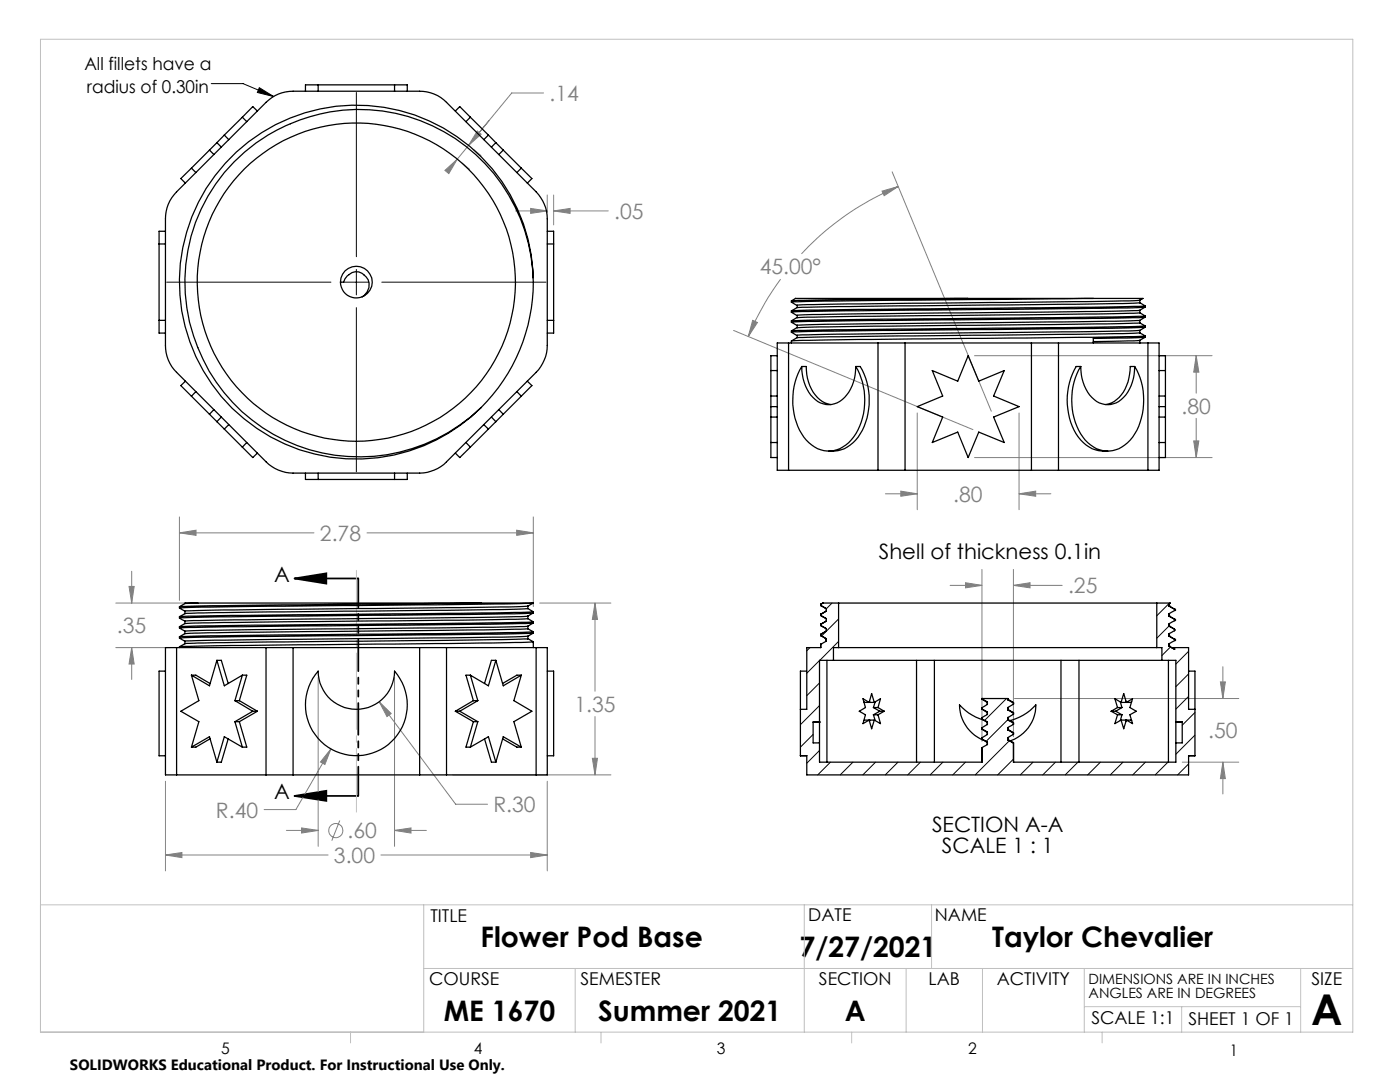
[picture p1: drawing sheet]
<svg xmlns="http://www.w3.org/2000/svg" width="279mm" height="216mm" viewBox="0 0 279 216" stroke-linecap="round" stroke-linejoin="round" font-family="sans-serif">
<g fill="none" stroke="#808080" stroke-width=".2">
<path d="M108.5 18.6h-6.4l-10.8 13.2M88.8 34l2.5-2.2-1.7 2.8zM92.3 32.6l1.4 1.2M94.5 29.8l1.5 1.2M95.2 26.1l.8 .7-2.5 2.2zM109.2 38.9v3.5M110.5 38.9v6M176 38.1l3.2-.9-2.7 1.9zM178 34.3l19.8 47.8M179.2 37.2a55.2 55.2 0 0 0-19.3 13.5M102.9 42.1h6.3M105.9 41.6l3.3 .5-3.3 .5z"/>
<path d="M110.5 42.1l3.3-.5v1zM110.5 42.1h10.9M155.8 55.7a56.1 56.1 0 0 0-6.5 11.5M146.4 65.9l47.8 19.8M150.2 63.9l1 .4-1.9 2.9zM194.5 71h47.4M238.7 71l.6 3.3h-1.1zM238.7 71v7.5M176.7 98.5h6.4M179.8 98l3.3 .5-3.3 .5zM183.1 82.4v19.3M194.5 91.3h47.4"/>
<path d="M203.4 98.5l3.3-.5v1zM203.4 82.4v19.3M203.4 98.5h6.3M238.2 88h1.1l-.6 3.3zM238.7 83.5v7.8M25.8 117h1l-.5 3.3zM26.3 114v6.3M35.8 106.3l3.3-.5v1zM35.8 103.2v16.6M35.8 106.3h26.9M73.2 106.3h33.2M103.1 105.8l3.3 .5-3.3 .5z"/>
<path d="M106.4 103.2v17.8M189.6 116.8h6.4M192.7 116.3l3.3 .5-3.3 .5zM196 113.6v34.3M202.2 116.8l3.4-.5v1zM202.2 113.6v33.4M202.2 116.8h9.8M23.1 120.3h15.1M23.1 129.2h10.9M26.3 129.2l.5 3.3h-1zM26.3 129.2v6.4M63.5 135.2v33.7"/>
<path d="M78.7 135.2v33.7M107.7 120.3h14.2M118.7 120.3l.5 3.3h-1zM118.7 120.3v17.6M202.5 139.4h44.7M243.6 136.1h.9l-.4 3.3zM244.1 133v6.4M33 155.9v17.9M66 149.4l-1.2 3.1-.8-.5zM66 149.4l-6.9 12.1h-6.4M75.7 140l2.4 2.4-.9 .6zM75.7 140l15.2 20.5h6.4"/>
<path d="M90.4 154.6h31.5M109.2 155.9v17.9M118.2 151.3h1l-.5 3.3zM118.7 143v11.6M235.9 152.1h11.3M244.1 152.1l.4 3.3h-.9zM244.1 152.1v6.3M33 170.6l3.3-.5v1zM33 170.6h32.5M57.1 165.7h6.4M60.2 165.2l3.3 .5-3.3 .5zM67.8 163.7l-1.6 4"/>
<path d="M76 170.6h33.2M78.7 165.7l3.3-.5v1zM78.7 165.7h6.4M105.9 170.1l3.3 .5-3.3 .5z"/>
<circle cx="67" cy="165.7" r="1.41"/>
</g>
<path d="M42.2 16.7h6.3l6.1 2.6M51.8 17.5l2.8 1.8-3.2-.8zM71.1 18.5v32.7M33.3 56.3h32.7M68.6 56.3h5.1M71.1 53.8v5M76.2 56.3h32.8M71.1 61.4v32.8" fill="none" stroke="#000" stroke-width=".2"/>
<path d="M58.8 115.4h12.7M58.8 115.4l6.3-1v2.1zM58.8 158.8h12.7M58.8 158.8l6.3-1v2z" fill="none" stroke="#000" stroke-width=".35"/>
<path d="M71.5 115.4v43.4" fill="none" stroke="#000" stroke-width=".35" stroke-dasharray="6.3 1.3 1.3 1.3 1.3 1.3" stroke-dashoffset=".5"/>
<path d="M71.1 113.8v48.2" fill="none" stroke="#c0c0c0" stroke-width=".2" stroke-dasharray="15.2 1.3 1.3 1.3" stroke-dashoffset="2.6"/>
<g fill="none" stroke="#c0c0c0" stroke-width=".2">
<path d="M8.1 7.8h261.9v198.2h-261.9zM8.1 180.6h261.9M84.6 180.6v25.4M84.6 193.3h185.4M114.8 193.3v12.7M160.5 180.6v25.4M180.8 193.3v12.7M185.9 180.6v12.7M196.1 193.3v12.7M216.4 193.3v12.7M259.6 193.3v12.7M70 206v2.1"/>
<path d="M119.9 206v2.1M170 206v2.1M216.4 200.9h43.2M220 206v2.1M235.8 200.9v5.1"/>
</g>
<g fill="#000">
<path d="M51.8 17.5l2.8 1.8-3.2-.8z"/>
<path d="M58.8 115.4l6.3-1v2.1zM58.8 158.8l6.3-1v2z"/>
</g>
<path d="M33 170.6l3.3-.5v1zM105.9 170.1l3.3 .5-3.3 .5zM35.8 106.3l3.3-.5v1zM103.1 105.8l3.3 .5-3.3 .5zM75.7 140l1.5 3 .9-.6zM66 149.4l-2 2.6 .8 .5zM60.2 165.2l3.3 .5-3.3 .5zM78.7 165.7l3.3-.5v1zM118.7 120.3l.5 3.3h-1zM118.2 151.3h1l-.5 3.3zM25.8 117h1l-.5 3.3zM26.3 129.2l.5 3.3h-1zM192.7 116.3l3.3 .5-3.3 .5zM202.2 116.8l3.4-.5v1zM243.6 136.1h.9l-.4 3.3zM244.1 152.1l.4 3.3h-.9zM95.2 26.1l.8 .7-2.5 2.2zM88.8 34l2.5-2.2-1.7 2.8zM110.5 42.1l3.3-.5v1zM105.9 41.6l3.3 .5-3.3 .5zM238.7 71l.6 3.3h-1.1zM238.2 88h1.1l-.6 3.3zM179.8 98l3.3 .5-3.3 .5zM203.4 98.5l3.3-.5v1zM176 38.1l3.2-.9-2.7 1.9zM150.2 63.9l1 .4-1.9 2.9z" fill="#808080"/>
<g fill="none" stroke="#000" stroke-width=".25">
<path d="M63.5 16.9h-2.5v1.3M63.5 16.9h15.2M63.5 16.9v1.3M78.7 16.9h2.6v1.3M78.7 16.9v1.3M38.2 33.5l.9 .9M38.2 33.5l-2.1 2.1 .9 .9M41.8 30l.9 .8M43.3 28.5l.9 .9M43.3 28.5l-5.1 5M44.8 27l.8 .9M44.8 27l-1.5 1.5"/>
<path d="M46.7 32.3a34.8 34.8 0 0 1 50.3 .6 34.8 34.8 0 0 1-3 50.2 34.8 34.8 0 0 1-47.7-3 34.8 34.8 0 0 1 .4-47.8zM48.4 23.4l.8 .9M48.4 23.4l-3.6 3.6M51.4 22.2l-1-.9-2 2.1M53.1 20.4a7.5 7.5 0 0 1 5.4-2.2h25.2a7.5 7.5 0 0 1 5.4 2.2l17.9 17.9a7.9 7.9 0 0 1 2.2 5.4v25.2a7.9 7.9 0 0 1-2.2 5.4l-17.9 17.8a7.7 7.7 0 0 1-5.4 2.3h-25.2a7.7 7.7 0 0 1-5.4-2.3l-17.9-17.8a7.5 7.5 0 0 1-2.2-5.4v-25.2a7.5 7.5 0 0 1 2.2-5.4zM90.9 22.2l.9-.9 2.1 2.1M93.9 23.4l-.9 .9M93.9 23.4l3.6 3.6M97.5 27l-.9 .9M97.5 27l1.5 1.5M99 28.5l-.9 .9M99 28.5l5 5"/>
<path d="M100.4 30l-.8 .8M104 33.5l-.8 .9M104 33.5l2.2 2.1-1 .9M31.8 48.7v15.2M31.8 48.7h1.2M33 46.1h-1.2v2.6M67.9 56.3a3.2 3.2 0 0 1 4.9-2.7 3.2 3.2 0 0 1-.4 5.6M67.9 56.3h.7a2.53 2.53 0 0 1 1.9-2 2.53 2.53 0 0 1 2.6 1 2.63 2.63 0 0 1-.2 3.5 2.63 2.63 0 0 1-3.6 .1 3.3 3.3 0 0 1-1.4-2.6zM106.4 55.4a35.3 35.3 0 0 0-45.1-33 35.3 35.3 0 0 0-20.6 51.9 35.3 35.3 0 0 0 55.3 7M109.2 46.1h1.3v2.6M109.2 48.7h1.3M110.5 48.7v15.2"/>
<path d="M158.8 59.5l-.9 .5M158.8 59.5h34.3M193.1 59.5l-24 .3-11.2 .2M193.1 59.5h25.1M218.2 59.5h9.9l-.6 .4v.5M218.2 59.5l-53.7 .6-6.6 .2M227.4 59.9l-10.5 .3-55.8 .6-2 .1v.5l8.2-.2 47.2-.5 13-.3M31.8 63.9v2.6h1.2M31.8 63.9h1.2M37 76.1l-.9 .8 7.2 7.2M39.1 78.1l-.9 1M103.2 78.1l.8 1"/>
<path d="M105.2 76.1l1 .8-12.3 12.3M109.2 63.9h1.3M110.5 63.9v2.6h-1.3M153.8 79h1.3M153.8 73.9h1.3M155.1 71h-1.3v20.3h1.3M157.4 68.4h-2.3v25.4h2.3M157.4 68.4h17.8M157.4 68.4v25.4M157.9 62.3l1.1 .6M157.9 64.3l1.1 .6M157.9 66.3l1.1 .6"/>
<path d="M157.9 60.3l1.1 .6M157.9 60v.3M157.9 66v.3M157.9 68.1v.3M159 61.4l-1.1 .6M159 63.4l-1.1 .6M159 65.4l-1.1 .6M159 67.4l-1.1 .7M160 73.1h.9a7.8 7.8 0 0 0 3.7 7.3l1.2 .3M160 73.1a13.1 13.1 0 0 0 .9 14.7 5.8 5.8 0 0 0 9.5-.6 13.4 13.4 0 0 0 .4-14.1M160 73.1a7.9 7.9 0 0 0 3.7 7.3 4.5 4.5 0 0 0 5.7-2.2l.7-1.3 .4-1.4 .3-2.4M170.8 73.1h.9a13.1 13.1 0 0 1-.9 14.7 6.1 6.1 0 0 1-5.4 2.2"/>
<path d="M175.2 68.4h5.4M175.2 68.4v25.4M180.6 68.4v25.4M180.6 68.4h25.2M186.1 73.9l5 2.2 2.1-5.1 2.1 5.1 5.1-2.2-2.1 5.1 5.1 2.1-5.1 2.1 2.1 5.1-5.1-2.1-2.1 5.1-2.1-5.1-5 2.1 2-5.1-5-2.1 5-2.1zM205.8 68.4h5.4M205.8 68.4v25.4M211.2 68.4h17.9M211.2 68.4v25.4M215.7 73.1h-.9a13.2 13.2 0 0 0 .9 14.7 6.1 6.1 0 0 0 5.4 2.2M215.7 73.1a13.3 13.3 0 0 0 .9 14.7 5.7 5.7 0 0 0 9 0 13.3 13.3 0 0 0 .8-14.7M215.7 73.1a7.9 7.9 0 0 0 3.7 7.3 4.5 4.5 0 0 0 5.7-2.2l.6-1.3 .5-1.4 .2-2.4"/>
<path d="M226.4 73.1h-.8a7.8 7.8 0 0 1-3.8 7.3l-1.2 .3M227.4 61.9l-8.5 .3-56.6 .6-3.2 .1v.5l12.7-.3 47.1-.4 8.6-.3M227.4 63.9l-15.4 .3-48.3 .5-4.6 .2v.5l15.1-.3 46.7-.5 6.6-.2M227.4 65.9l-12.9 .3-54.3 .6-1.1 .1v.5l20.5-.4 34.9-.3 13-.3M227.4 67.9l-9.2 .3M227.5 68.4v-.5l1-.6-10.3 .2v.9M227.5 62.4l1 .6M227.5 64.4l1 .6M227.5 66.4l1 .6M227.5 60.4l1 .6M227.5 65.9v.5M227.5 68.4h.1"/>
<path d="M227.5 68.4h-.1M228.5 61.3l-1 .6v.5M228.5 63.3l-1 .6v.5M228.5 65.3l-1 .6M228.5 61l-10.9 .3-56 .6-3.5 .1-.2 .1v.2M228.5 63l-6.7 .3-45 .4-18.9 .3M228.5 65.3v-.2h-.1l-15.8 .3-45.7 .4-9 .2M228.5 67l-10.9 .3-46.1 .4-13.6 .4M228.5 61.3l-14.2 .3-45.6 .4-10.8 .3M228.5 63.3l-9.1 .2-45.8 .5-15.6 .3-.1-.3M228.5 65.3l-7.1 .2-56.9 .6-6.6 .2M228.5 61v.3"/>
<path d="M228.5 63v.3M228.5 67v.3M229.1 68.4h2.2v25.4h-2.2M229.1 68.4v25.4M231.3 79h1.3M231.3 71h1.3v20.3h-1.3M231.3 73.9h1.3M42.7 81.7l-.9 1M43.3 84.1l7.1 7.2 1-.9M44.2 83.2l-.9 .9M45.6 84.7l-.8 .9M49.2 88.3l-.8 .9"/>
<path d="M61 94.4v1.3h2.5M63.5 95.7h15.2M63.5 94.4v1.3M78.7 94.4v1.3M81.3 94.4v1.3h-2.6M93 88.3l.9 .9M93.9 89.2l-2.1 2.1-.9-.9M96.6 84.7l.9 .9M98.1 83.2l.9 .9M99.6 81.7l.8 1M153.8 81.1h1.3M153.8 83.2h1.3"/>
<path d="M153.8 88.3h1.3M157.4 93.8h17.8M175.2 93.8h5.4M180.6 93.8h25.2M205.8 93.8h5.4M211.2 93.8h17.9M231.3 81.1h1.3M231.3 83.2h1.3M231.3 88.3h1.3M33 133.9h-1.3v16.9h1.3M35.2 129.2h-2.2v25.4h2.2M35.2 129.2h17.9"/>
<path d="M35.2 129.2v25.4M35.8 123.3l1.1 .6M35.8 125.3l1.1 .6M35.8 127.3l1.1 .7M35.8 121.3l1.1 .7M35.8 121.1v.2M35.8 125.1v.2M35.8 127.1v.2M36.9 122.4l-1.1 .6M36.9 124.4l-1.1 .7M36.9 126.4l-1.1 .7M36.9 128.4l-1.1 .6"/>
<path d="M36.9 120.4l-1.1 .7M36.9 122v.4M36.9 123.9v.5M36.9 125.9v.5M36.9 128v.4M38.2 134.7h.9l2.8 1.7M38.2 134.7l1.5 5.1-3.6 2.1 3.6 2.1-1.5 5.1M39.5 120.3h56.5M39.5 120.3l-2.6 .1M39.5 120.3h-2.6v.1M43.3 131.8h.9l1.3 4.6M43.3 131.8l-1.5 5-3.6-2.1"/>
<path d="M43.3 131.8l1.5 5 3.6-2.1M46.9 139.8l3.5 2.1M46.9 139.8h.9M47.8 139.8l3.6 2.1M48.4 134.7h.8l-1.4 5.1M48.4 134.7l-1.5 5.1M53.1 129.2h5.4M53.1 129.2v25.4M58.5 129.2v25.4M58.5 129.2h25.2M63.5 133.9a7.6 7.6 0 0 0 7.6 7.6 7.6 7.6 0 0 0 7.6-7.6 10.2 10.2 0 0 1-.6 14.1 10.2 10.2 0 0 1-14 0 10.2 10.2 0 0 1-.6-14.1zM83.7 129.2h5.4"/>
<path d="M83.7 129.2v25.4M89.1 129.2v25.4M89.1 129.2h17.9M93.9 134.7h-.9l1.5 5.1M93.9 134.7l1.5 5.1M94.5 139.8l-3.6 2.1M94.5 139.8h.9M95.4 139.8l-3.6 2.1M96 120.3l-53.7 .6-6.5 .2M96 120.3h10.4M99 131.8h-.9l-1.4 4.6M99 131.8l1.4 5 3.6-2.1"/>
<path d="M99 131.8l-1.5 5-3.6-2.1M104 134.7h-.8l-2.9 1.7M104 134.7l-1.4 5.1 3.6 2.1-3.6 2.1 1.4 5.1M105.3 121.4l-5.3 .2-46 .5-17.1 .3M105.3 123.4l-13.6 .4-47.1 .4-7.7 .2M105.3 125.4l-9 .3-47.3 .5-12.1 .2M105.3 123.4l1.1 .7M105.3 125.4l1.1 .6M105.3 127.4l1.1 .7M105.3 121.4l1.1 .7M105.3 122.9v.5M105.3 125v.4"/>
<path d="M105.3 126.9v.6h-.2l-5.1 .1-46 .5-17.1 .3M105.3 120.9v.5M105.3 120.9l-13.6 .3-26.2 .3a650.6 650.6 0 0 0-28.6 .5M105.3 122.9l-11.2 .3-47.4 .5-9.8 .2M105.3 125l-7 .2-57.1 .6-4.3 .1M106.4 120.3l-19.4 .4-46.7 .4-4.5 .2M106.4 122.1l-8.4 .2-60.1 .6-2 .1-.1 .3M106.4 124.1l-6.6 .2-48.5 .4-15.5 .4M106.4 128.1l-8.4 .2-53.8 .5-7.3 .2h-1l-.1 .2M106.4 122.3l-1.1 .6M106.4 124.3l-1.1 .7M106.4 126.3l-.5 .3a2.99 2.99 0 0 1-2 .4l-61.1 .7-5.9 .3"/>
<path d="M106.4 120.3l-1.1 .6M106.4 122.3l-14 .3-27.1 .3a698.1 698.1 0 0 0-29.5 .4M106.4 124.3l-9.3 .3-51.2 .5-10.1 .2M106.4 126.3l-7.3 .2-58.8 .6-4.5 .2M106.4 126.3v-.2l-10.4 .2-53.7 .6-6.5 .2M106.4 122.1v.2M106.4 124.1v.2M106.4 128.1v1.1M107 129.2h2.2v25.4h-2.2M107 129.2v25.4M109.2 133.9h1.3v16.9h-1.3M161 133.9h-1.3v7.6"/>
<path d="M163.8 124.8l1.1 .6M163.8 126.8l1.1 .7M163.8 120.8l1.1 .7M163.8 122.8l1.1 .6M163.8 124.8l1.1 .6v.5M163.8 126.8l1.1 .6M163.8 120.8l1.1 .6v.6M163.8 128.6v.6h-2.8v12.3h-1.3M163.8 120.6v.2M163.8 122.6v.2M163.8 124.6v.2M163.8 126.6v.2"/>
<path d="M163.8 126.8h.1M163.8 128.6h.1M164.3 120.3l-.5 .3M164.9 125.9l-1.1 .7M164.9 122l-1.1 .6M164.9 124l-1.1 .6M164.9 127.5v.5M164.9 128l-1.1 .6M164.9 123.4v.5l-1.1 .7M164.9 127.4v.6M164.9 127.4v.1M165 131.8v20.3"/>
<path d="M166.3 131.8h65.6M166.3 131.8h-2.8v12.3M167.4 120.3h-3.2l-.4 .3M167.4 129.2h63.5M167.4 120.3h63.5M167.4 129.2h-1.1v2.6M167.4 120.3v8.9M173.5 139.9l.1 .3h.9M182.9 131.8v20.3M186.5 131.8v20.3M196 139.4h.1M196 139.4v.1"/>
<path d="M196 139.4h5.2M196 139.6l1 .6M196 139.6v-.1l1.1 .6M201.2 139.6v.1M201.2 139.7l1 .6M201.2 139.4v.3M201.2 139.6l1 .7M201.2 139.4v.2M211.7 131.8v20.3M215.3 131.8v20.3M224.7 139.9l-.1 .3h-.9M230.9 129.2h1v2.6"/>
<path d="M230.9 120.3h2.7l-.3 .1M230.9 120.3v8.9M231.9 131.8h2.8v12.3M233.2 131.8v20.3M233.3 126.9l1.1 .7M233.3 128.9l1.1 .7M233.3 122.9l1.1 .7M233.3 125l1.1 .6v.2l-1.1 .6v.5M233.3 120.9l1.1 .7M233.3 128.4v.5M233.3 122.4v.5M233.3 124.5v.5"/>
<path d="M233.3 120.4v.5M233.3 126.9h.1M233.3 128.9h.1M233.3 122.9h.1M233.3 125l1.1 .6M233.3 125h.1M233.3 120.9h.1M233.8 129.2h.6M234.4 127.6h.1M234.4 127.8l-1.1 .6M234.4 127.8h.1M234.4 121.8l-1.1 .6"/>
<path d="M234.4 121.8h.1M234.4 123.6h.1M234.4 123.8l-1.1 .7M234.4 123.8h.1M234.4 121.6h.1M234.4 129.2h2.8v12.3h1.3M234.4 121.6v.2M234.4 123.6v.2M234.4 127.6v.2M234.4 129.2v.4M237.2 133.9h1.3v7.6M35.2 154.6h17.9"/>
<path d="M38.2 149.1l3.6-2.1 1.5 5.1M41.9 147.4l-2.8 1.7h-.9M45.5 147.4l-1.3 4.7h-.9M46.9 144l1.5 5.1M46.9 144h.9M47.8 144l1.4 5.1h-.8M48.4 149.1l-3.6-2.1-1.5 5.1M50.4 141.9l-3.5 2.1M50.4 141.9h1M51.4 141.9l-3.6 2.1M53.1 154.6h5.4M58.5 154.6h25.2"/>
<path d="M83.7 154.6h5.4M89.1 154.6h17.9M90.9 141.9l3.6 2.1M90.9 141.9h.9M91.8 141.9l3.6 2.1M93.9 149.1l3.6-2.1 1.5 5.1M94.5 144l-1.5 5.1h.9M94.5 144h.9M95.4 144l-1.5 5.1M96.7 147.4l1.4 4.7h.9M100.3 147.4l2.9 1.7h.8M104 149.1l-3.6-2.1-1.4 5.1"/>
<path d="M159.7 141.5v9.3h1.3M159.7 150.8h1.3v3.8h76.2v-3.8h1.3M163.5 144.1h.1M163.5 144.1v4.1M163.5 144.1h-1.2v4.1h1.2M172.4 140.1l1.1 .1M173.5 140.2l.5-1.8 .5 1.8M173.5 140.2l-1.3-.8 .5 1.8-1.2 .7 1.2 .7-.5 1.8 1.3-.7M173.5 143.7l.5 1.7 .5-1.7M173.5 143.7l-1.1 .1M174.3 141.2l1.3 .7M174.3 142.6l.4 1.2"/>
<path d="M174.3 141.2h.9M174.3 142.6h.9M174.5 140.2l1.2-.8-.5 1.8M174.5 143.7h-.9l-.1 .2M174.7 140.1l-.4 1.1M175.2 142.6l.5 1.8-1.2-.7M175.2 141.2l1.3 .7M175.6 141.9h.9M175.6 141.9l-1.3 .7M176.5 141.9l-1.3 .7M196 147.5h.1M196 147.5l1.1 .6"/>
<path d="M196 141.5l1 .7M196 145.6l1 .6M196 143.5l1 .6M196 147.5l1 .7M196 141.5l1.1 .6M196 145.6v-.1l1.1 .5M196 143.5v-.1l1.1 .6M196.1 143.6l-1.4-.5-1.4-.8-1.8-1.6a7.7 7.7 0 0 0 4.6 6.9M197 146.1v.5M197.1 142.1l-.1 .5M197.1 140.1l-.1 .5M197.1 144l-.1 .6"/>
<path d="M197.1 148.1l-.1 .5M197.1 144v.6l-1.1 .6v.3M197.1 146v.5l-1.1 .7v.3M197.1 142.1v.5l-1.1 .6v.3M197.1 140.1v.4l-1.1 .7v.3M197.1 148.1v.5l-1.1 .6v2.9h-32.5v-3.9M197.1 146l-.1 .1M201.2 145.7l1 .5M201.2 147.7l1 .6v-.1M201.2 143.7l1 .6v-.1M201.2 141.7l1 .6v-.1M201.2 143.2v.5"/>
<path d="M201.2 145.2v.5M201.2 145.6l1 .6M201.2 147.6l1 .6M201.2 143.6l1 .6M201.2 141.6l1 .6M201.2 143.2v.4M201.2 141.1v.5M201.2 145.2v.4M201.2 147.1v.5M201.2 145.6v.1M201.2 147.6v.1M201.2 143.6v.1"/>
<path d="M201.2 141.6v.1M201.5 143.8a10.2 10.2 0 0 0 5.2-3.1 7.6 7.6 0 0 1-5.1 7.1M202.2 140.5l-1 .7v.5M202.2 142.5l-1 .7M202.2 146.5l-1 .7v.5M202.2 144.5l-1 .7M202.3 148.2l-.1 3.9h32.5v-3.9M202.3 140.2l-.1 .3M202.3 142.2l-.1 .3M202.3 144.3l-.1 .2M202.3 146.2l-.1 .3M202.3 140.5h-.1"/>
<path d="M202.3 142.5h-.1M202.3 146.5h-.1M202.3 144.5h-.1M221.8 141.9h.9M221.8 141.9l1.2 .7M222.7 141.9l1.2 .7M223 142.6l-.5 1.8 1.2-.7M223 141.2l-1.2 .7M223 141.2h.9M223 142.6h.9M223.6 140.1l.3 1.1M223.7 143.7l.6 1.7 .5-1.7"/>
<path d="M223.7 140.2l.6-1.8 .5 1.8M223.7 140.2l-1.2-.8 .5 1.8M223.7 143.7h.9l.1 .2M223.9 142.6l-.3 1.2M223.9 141.2l-1.2 .7M224.8 140.2l1.2-.8-.5 1.8 1.3 .7-1.3 .7 .5 1.8-1.2-.7M224.8 143.7l1 .1M225.8 140.1l-1 .1M234.7 144.1h.1M234.7 144.1v4.1M234.7 144.1h1.2v4.1h-1.2M238.5 141.5v9.3h-1.3"/>
<circle cx="71.1" cy="56.3" r="31.8"/>
</g>
<g fill="none" stroke="#000" stroke-width=".2">
<path d="M161.6 129.2l-.6 .7M163.5 131.8l-2.5 2.5M163.5 136.3l-2.5 2.5M166.1 120.3l-1.2 1.2M167.4 123.5l-3.4 3.4M167.4 128l-3.8 3.8M196.4 139.4l-.2 .2M200.9 139.4l-4.4 4.4M233.3 124.9l-2.4 2.5M233.4 120.3l-2.5 2.6M233.6 129.1l-1.7 1.7M234.4 123.8v.1"/>
<path d="M237.2 130l-2.5 2.5M237.2 134.5l-2.5 2.5M237.2 139l-2.5 2.5M162.3 146.5l-2.6 2.6M163.5 140.8l-3.8 3.8M163.5 149.8l-2.5 2.5M165.7 152.1l-2.5 2.5M170.2 152.1l-2.5 2.5M174.7 152.1l-2.5 2.5M179.2 152.1l-2.5 2.5M183.7 152.1l-2.5 2.5M188.2 152.1l-2.6 2.5"/>
<path d="M192.7 152.1l-2.6 2.5M201.2 143.6l-4.4 4.3M201.4 147.8l-6.8 6.8M202.2 142.5l-.1 .1M202.2 151.5l-3.1 3.1M206.2 152.1l-2.6 2.5M210.6 152.1l-2.5 2.5M215.1 152.1l-2.5 2.5M219.6 152.1l-2.5 2.5M224.1 152.1l-2.5 2.5M228.6 152.1l-2.5 2.5M233.1 152.1l-2.6 2.5"/>
<path d="M237.2 152.4l-2.2 2.2M238.5 142.2l-2.6 2.5M238.5 146.7l-3.8 3.8"/>
</g>
<text font-size="8.5" x="261.7" y="204.6">A</text>
<g font-size="5.6">
<text x="95.9" y="189">Flower Pod Base</text>
<text x="159.6" y="191">7/27/2021</text>
<text x="198" y="189">Taylor Chevalier</text>
<text x="88.6" y="203.8">ME 1670</text>
<text x="119.4" y="203.7">Summer 2021</text>
<text x="168.6" y="203.7">A</text>
</g>
<g font-size="4.2" fill="#808080">
<text x="109.7" y="20.1">.14</text>
<text x="122.6" y="43.7">.05</text>
<text x="151.6" y="54.8">45.00°</text>
<text x="235.8" y="82.5">.80</text>
<text x="190.2" y="100.1">.80</text>
<text x="63.9" y="107.9">2.78</text>
<text x="213.2" y="118.4">.25</text>
<text x="23.3" y="126.3">.35</text>
<text x="114.6" y="142">1.35</text>
<text x="241.1" y="147.3">.50</text>
<text x="43.1" y="163.1">R.40</text>
<text x="69.4" y="167.3">.60</text>
<text x="98.5" y="162">R.30</text>
<text x="66.7" y="172.2">3.00</text>
</g>
<g font-size="4.2">
<text x="175.4" y="111.5">Shell of thickness 0.1in</text>
<text x="54.7" y="116.1">A</text>
<text x="54.7" y="159.5">A</text>
<text x="186" y="166.1">SECTION A-A</text>
<text x="188" y="170.3">SCALE 1 : 1</text>
</g>
<g font-size="3.5">
<text x="16.8" y="14">All fillets have a</text>
<text x="17.3" y="18.5">radius of 0.30in</text>
<text x="85.9" y="183.9">TITLE</text>
<text x="161.3" y="183.8">DATE</text>
<text x="186.6" y="183.8">NAME</text>
<text x="85.6" y="196.5">COURSE</text>
<text x="115.9" y="196.5">SEMESTER</text>
<text x="163.4" y="196.5">SECTION</text>
<text x="185.3" y="196.5">LAB</text>
<text x="198.9" y="196.5">ACTIVITY</text>
<text x="261.7" y="196.5">SIZE</text>
<text x="217.8" y="204.4">SCALE 1:1</text>
<text x="237.2" y="204.4">SHEET 1 OF 1</text>
</g>
<g font-size="3.2">
<text x="44.2" y="210.4">5</text>
<text x="94.6" y="210.3">4</text>
<text x="143.1" y="210.4">3</text>
<text x="193.2" y="210.3">2</text>
<text x="245.4" y="210.6">1</text>
</g>
<text font-size="3" x="14" y="213.5">SOLIDWORKS Educational Product. For Instructional Use Only.</text>
<g font-size="2.8">
<text x="217.2" y="196.4">DIMENSIONS ARE IN INCHES</text>
<text x="217.2" y="199.2">ANGLES ARE IN DEGREES</text>
</g>
</svg>
